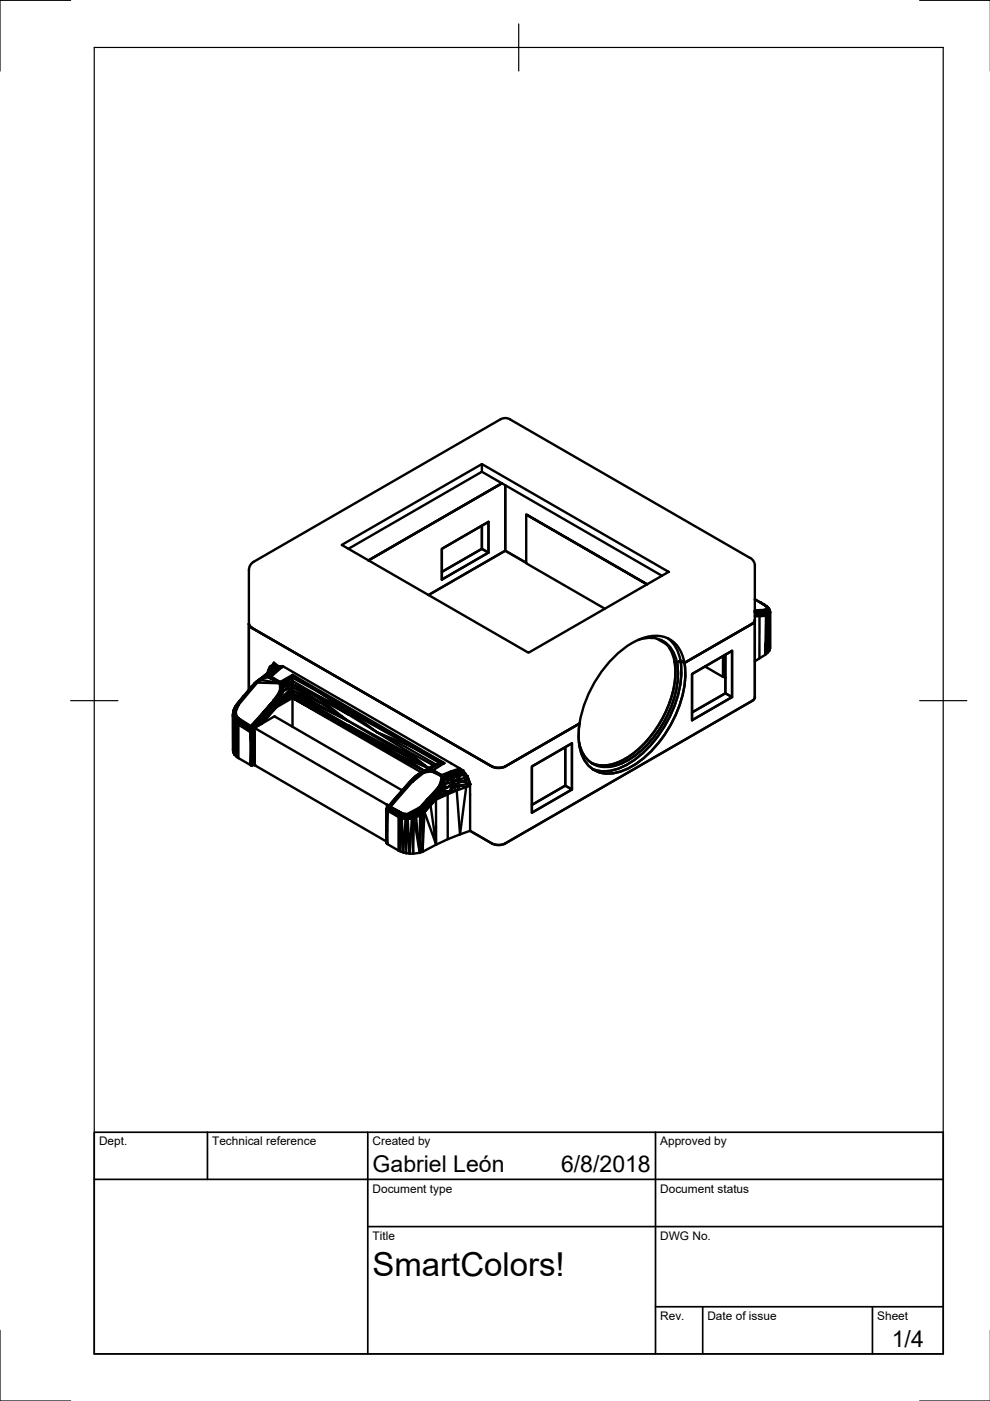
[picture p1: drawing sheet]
<svg xmlns="http://www.w3.org/2000/svg" width="210mm" height="297mm" viewBox="0 0 210 297" stroke-linecap="round" stroke-linejoin="round" font-family="sans-serif">
<!-- layer: Visible -->
<g fill="none" stroke="#000" stroke-width=".51">
<path d="M102.2 98.4v1.6l-28.3 16.4M72.5 115.5l29.7-17.1 39.6 22.8-29.7 17.2zM102.2 111.4v5l1.4 .8-9.9 5.7v-6.5l9.9-5.8v6.6M102.2 116.4l-8.5 4.8M102.2 100l38.2 22.1M106.4 102.5l-28.3 16.3M107.1 102.9v13.9l4.5 2.5-4.5-2.5-16.3 9.4 16.3-9.4zM111.6 109.1v10.3l16.6 9.7M159 118.3l-50.9-29.4a2 2 0 0 0-2 0l-52.3 30.2a1.98 1.98 0 0 0-1 1.7v25.4M159.1 118.3a2 2 0 0 1 1 1.7M52.8 132.3l.1 .4 .5 .4 50.9 29.4M129.6 139.9a14.6 14.6 0 0 1 9.1-5.1 5.9 5.9 0 0 1 6.1 4.5 18.9 18.9 0 0 1-2.2 13.7 22 22 0 0 1-10.8 10.5 6.2 6.2 0 0 1-7.8-2.1 12.7 12.7 0 0 1-.8-9.5 26.7 26.7 0 0 1 6.4-12z"/>
<path d="M135.3 135.7a5.8 5.8 0 0 1 8.2 4.8M137.2 123.9l-25.6-14.8 25.6 14.8M139.2 135.4l2.1 1.2M140.4 135.8a8 8 0 0 1 2.8 7.2 23.5 23.5 0 0 1-10.6 17.9 7.9 7.9 0 0 1-7.2 .8M141.6 135.3a8.2 8.2 0 0 1 2.9 7 24.8 24.8 0 0 1-12.1 20.1 8.1 8.1 0 0 1-6.8 .6M153.4 139.1l-.1 4.4v-4.4M153.8 138.8v8.2l1.4 .8-8.5 4.9v-9.8l8.5-4.9v9.8M159.4 132.3l-14.3 8.3M160 127.1l2.2 1.1M160 129.5l2.1 .1h-2.1M160 120v27.8M160 129.8l.9-.1 .1 .4-1-.2"/>
<path d="M160 130l1.1 .3M160 127l1.2 .7M160.1 131.5l-.2 .4-.4 .4M160.1 129.6h2l-1.1 .5 1.4-.2M161 130.1l1.2 .1-1.1 .1zM161 139.6l-1 .6M161 130.6v9M161.1 130.3l-.1 .3-1 .1M161.1 130.3l-1.1 .2M162 129.3l.9 .1v.2zM162.1 128.3l.6 .4zM162.2 130.2l.3 .2-.1 .2z"/>
<path d="M162.2 130.2l-1.2 .4h1.4M162.3 129.6l.3-.1 .1 .4h-.3zM162.4 129.9l-.4-.6 .9 .3-.2 .3 .1 .3-.3 .2M162.4 130.6l-.1 8.2 .5-8.4v8l.2-8.1 .1 7.7M162.5 129.1l.2-.1 .2 .4M162.5 129.1l-.5 .2-2 .1M162.5 129.1l.4 .3M162.5 130.4h.3l-.4 .2M162.6 128.7l.4 .3h-.3zM162.7 129l.4 .3v.2zM162.7 128.7l-.6-.4 .7 .5M162.7 128.7l.1 .1"/>
<path d="M162.8 128.8h.1M162.8 128.8l.4 .5M162.8 128.8l.4 .5-.2-.3M162.9 129.6v.3l-.7 .3 .2-.3M162.9 129.6l.1 .3zM163 129l.3 .8-.1-.4 .1 8M163 129.9h-.1l.1 .4M163 130.3l-.2 .1 .1-.5-.1 .5M163.1 129.5v.3zM163.1 129.5l-.2-.1 .2 .4M163.1 138l-.8 .8-1.3 .8M163.1 129.8v.3l-.1-.2"/>
<path d="M163.2 129.5v.6l-.1-.3M163.2 129.5l.1 .5-.3 .3M163.2 129.5l.1 .3v7.6M163.2 130.1l-.1 7.9M163.3 137.4l-.2 .6M49.4 159.5l.3 .5M49.5 151.3h.1l-.1 .6zM49.5 151l-.1 .6v-.3M49.5 151.9h.4zM49.5 151.9l.1 .3 .1-.2M49.5 151.9v.4l.1-.1M49.6 150.6l-.1 .4z"/>
<path d="M49.6 150.6l-.1 .4M49.6 150.6l.2-.2-.2 .3M49.6 150.6l-.2 .7 .1-.3M49.6 150.7l.4 .2-.4 .4zM49.6 151.3l-.1-.3-.1 .6v7.9M49.6 151.3l.1 .3M49.6 152.5l.1 .3M49.6 152.5l-.2-.5v7.5M49.7 152.8l.3 .4-.3 6.8zM49.7 152.8l-.2-.5-.1 7.2M49.8 150.2l-.2 .4zM49.8 150.2v-.2l-.2 .4"/>
<path d="M49.8 150.4h.4l-.2 .5zM49.8 152.5l.1 .3h-.2zM49.9 151.9l.2-.2 .5 .6-.7-.4 .1 .4M49.9 151.9l-.1 .6h-.2zM49.9 151.9l-.3 .3v.3M49.9 151.9l-.2-.3-.2 .3M49.9 152.8l.3 .1-.2 .3zM50 152.3h.6l-.1 .5zM50 152.3l-.1 .5h.6M50 152.3l-.2 .2M50 149.7l-.2 .5M50 149.7l-.2 .3"/>
<path d="M50 150.9l.1 .8-.4-.1zM50.2 149.3h.2l-.3 .4h-.1zM50.2 153.4l.4-.1-.1 .3M50.5 152.8l.9 .3-.8-.8 2.6 1.7M50.5 152.8l.1 .5 .8-.2 1.8 1v-.1M50.5 152.8l-.3 .1 .4 .4-.6-.1 .2 .2-.5 6.6M50.5 153.6l-.3-.2v7.1M50.5 153.6v7.1M50.6 149.4l-.8 1v-.2l.8-.8-.5 .3-.3 .5M50.6 149.4l-.4 1M51.8 154.2l1.3 .6v.4zM51.8 154.2l-1.3-.6 2.6 1.6"/>
<path d="M51.8 154.2l1.3 .2v.4M52.6 146.7l-2.4 2.6 .3-.3-.1 .3 .2 .1M52.9 146.1l-1.1 1.5zM53.1 154.8l.3 .1v.3zM53.1 154.4l.3-.2-.1 .3zM53.1 155.2l.4 .1-.2 2.9-.2-3v7M53.1 155.2l.4 .1M53.2 154.1l-.1 .1 .2-.1 .1 .1zM53.2 154l.1 .1h-.1l-2.6-.8 2.5 .9v.2l-2.5-1.1 1.2 .9M53.2 154l2.4-2.4-2.3 2.5 4.8-4.7-4.7 4.8M53.3 154.5l.3 .1-.2 .3zM53.3 158.2l-.2 4z"/>
<path d="M53.3 159.6l.1 2.7-.2-1.1zM53.3 159.6l.3 1.3h-.2M53.4 154.9l.3-.1-.3 .4M53.4 154.2l.1 .1-.2 .2M53.4 145.5l-.5 .6M53.4 145.5l.5-.5-.5 .5M53.4 145.5l-.8 1.2 .3-.6M53.4 156.8l.1-1.5v1.4l.3-.3-.1 1.7M53.4 156.8l-.1 2.8 .4-1.5M53.4 155.2h.3l-.2 .1M53.5 156.7l.2 1.4-.3-1.3zM53.7 155.2l.1 1.2-.3-1.1"/>
<path d="M53.7 158.1l.1 2.1-.2 .7zM53.8 155l.2 .2h-.3l.1-.2-.4 .2M54 155.2v7zM54 155.2v-.9l28.1 16.3v.7v-.7v.6M54 144.9l.2-.2zM54 154.5l-.3 .3 .3-.3M54 144.9l-.2 .2M54 155.2l-.2 5M54 155.2h.1M54 155.2l-.3 2.9M54.4 144.5l.3-.3-.8 .8zM54.4 144.5l-.2 .2"/>
<path d="M54.5 144.7l-4 4.3 2.1-2.3M54.5 144.7l-1.9 2M54.5 144.7l4.8 .2M54.5 144.7l-3.9 4.7M54.7 144.4l-.2 .3M54.7 144.4l-.8 .6M54.7 144.2l1.8-1.3zM54.7 144.2v.2M55.4 153.5h.1M55.4 153.5l-1.4 .8M55.5 143.7h.7l-.8 .5zM55.5 143.7l-.1 .2v.3l3.9 .7"/>
<path d="M55.5 143.7l-.8 .7 .7-.5-.9 .8 .9-.5M55.6 153.4l2.6-1.5 27.1 15.7M55.7 152.2l-2.1 2.4 .2 .4 .2-.2M55.7 152.2l-1.6 2M56.4 143.6l.5-.3-.2 .2zM56.4 143.3v.3M56.4 143.3l-.2 .4 .2-.1M56.5 142.9l-1 .8M56.5 142.9l.5-.5-1.1 1M56.7 143.5l2.7 1.1-.1 .3zM56.9 143.3l1-.7-.4 .9zM57 142.4l-.1-.4-.3 .7"/>
<path d="M57.2 142.7l-.8 .6h.5M57.2 142.7l-1.2 .8 .4-.2M57.2 142.7l-.7 .2M57.2 141.4l-.3 .6M57.2 141.4l-.2 1M57.5 143.5h-.8M57.5 143.5l1.9 1.1M57.5 142.1l-1 .8M57.5 142.1l-.5 .3M57.9 142.6l.9-.7 .9-.4zM58 140.8l.1-.3 .9 .8-1-.5 .8 .7M58 140.8l-.3 .6h-.5"/>
<path d="M58 140.8l-.8 .6M58 148.5l.7 .2-.4 .3M58.1 140.5l-.3 .4M58.1 149.4l.4 .4M58.1 149.4l-4.5 5.2-.1-.3zM58.1 149.4l-2.4 2.8M58.3 149l-.3-.5-.4 .5M58.3 149l.2 .1-.4 .3zM58.3 149l-2.7 2.6-.1-.1-2.3 2.5M58.3 149l-2.8 2.5 2.1-2.5-4.4 5M58.5 149.1l.3-.2-.7 .5M58.5 149.8l-3.1 3.7 3.2-3.5"/>
<path d="M58.5 149.8l-4.1 4.3M58.5 149.8l-3.6 4M58.7 149.5l.4-.4-.5 .9-.1-.2zM58.7 148.7l.1 .2M58.8 141.5l-1.6 1.2 .7-.1 .9-1.1v.4M58.8 141.5l-1.3 .6-.3 .6M58.8 148l.3 .4-.3-.1M58.8 148l.7-.6-.4 1M58.8 141.5l-1.1-.1-.2 .7M58.8 148v.3M58.8 148.3l-.1 .4M58.8 148.9l-.1 .6-.6-.1"/>
<path d="M58.8 148.9l-.5 .1M59.1 148.4l.6-.5-.3 .6M59.1 148.4l-.4 .3M59.1 148.4l-.3 .5M59.2 146.8l-.4 1.2-.8 .5zM59.3 144.9l.1 1.2-.2 .7 .5-.8M59.3 144.9l.2 .8h.6M59.4 144.6l.3 .2-.4 .1M59.4 144.6l2.6-.9-2.3 1.1 .3 .5M59.4 148.5l-.6 .4M59.6 147.1l.1 .8zM59.7 146l-.1 1.1-.8 .9z"/>
<path d="M59.7 146l.3 .5-.4 .6M59.7 147.9l2.3-.9-2.6 1.5M59.7 141.5l.3-.3 35.6 20.6M59.7 141.5h-.9l1.2-.3-1 .1-.2 .2M59.7 141.5l-2.2 2M60 145.3l-.2 .3-.3 .1zM60 145.3l.1 .4-.3-.1M60 145.3l2-.9-1.9 1.3M60 146.5l-.3 1.4M60.1 145.7l-.4 .3-.2-.3-.1 .4 .3-.1M60.1 145.7l1.9-.7-2 1.5M60.1 145.7l-.1 .8"/>
<path d="M62 148v-.4l-2.9 1.5 .3-.6M62 143.1l5.4 3.5 12.7 7.2M62 145v.7l-2 .8M62 143.1v.6l5.4 2.9 6.7 4.4-5.9-3.1M62 145.7v.7l-2.3 1.5M62 147l27.9 16.4-27.9-15.8zM62 145l6 4-6-3.3M62 146.4l11.6 6.3-11.6-5.7M62 146.4l6 2.6 5.6 3.7-5.9-4.6M62 143.1l32.2 18.7M62 145v-1.3l-2 1.6M62 146.4v.6"/>
<path d="M62 148v6.1M62 143.1l-2.6 1.5M62 145.7l-2.3 2.2M62 147.6l-2.6 .9M62 148l-3.4 2M62 144.4l6.2 3.5M62 147l11.7 6.7 17.1 9.2M68.2 147.9l-6.2-2.9 5.7 3.1M68.2 147.9l5.7 3.6-6.2-3.4M74.1 151l5.9 4.3-6.1-3.8M74.1 151l6 2.8M74.1 151l7.5 4.1"/>
<path d="M80 155.3l6 3.8M80 155.3l6.1 3.1 6.3 3.7 1-.2M80.1 153.8l1.5 1.3 5.5 3.1-7.1-2.9M80.1 153.8l14.1 8M86 159.1h-.7l-11.7-6.4 17.2 10.2M86 159.1l4.8 3.8-5.5-3.8M86 159.1l5.9 3.2M119.8 158.4v8.2l1.5 .8-8.5 4.9v-9.8l8.5-4.9v9.8M122.9 153.4l-15.8 9.1M143.5 140.5l.8-.4 .8 .5M143.5 140.5l-.5-.3 .5 .3 .8-.4 .8 .5M143.5 140.5a20.4 20.4 0 0 1-4 14.6 17.2 17.2 0 0 1-9.7 7.4 5.7 5.7 0 0 1-7-5.1"/>
<path d="M149.5 141.3l3.8 2.2M153.4 143.5l.4 .2M153.8 147l-7.1 4.1M159.4 148.6l-52.3 30.2-1.4 .4-1.4-.4M160.1 147.8l-.2 .4-.4 .4M49.7 160l.5 .5M50.2 160.5l.3 .2M50.5 160.7l2.6 1.5M53.1 162.2h.1M53.2 162.2l.2 .1M53.2 161.2v1M53.8 160.2l.2 2z"/>
<path d="M53.8 160.2l-.4 2.1 .2-1.4M53.8 160.7l-.4 1.6M54 162.2l27.9 16.2M54 162.2l-.6 .1M81.9 171.7l.1 1.4zM81.9 178.8l.2 .2M81.9 175.2v3.6M82 173v4.4zM82 171.5l-.1 .2M82 171.5l.1-.3-.1 .3M82 171.6v-.1l-.1 .2M82 171.6l-.1 .1"/>
<path d="M82 171.6l.1 .3-.1-.1v1.3M82 171.4l.1 .5-.1-.4M82.1 176.2v2.8l-.1-1.6-.1 1.4M82.1 171.2l.3-.2-.3 .3M82.1 171.2v.1M82.1 171.3l-.1 .2zM82.1 171.3v.6zM82.1 179l2.4 1.3M82.1 171.3h.2M82.1 170.6l.7 .4M82.1 171.9v4.3zM82.1 171.9l-.1 3.3v-2.2"/>
<path d="M82.1 171.9v7.1M82.1 171.9l2.4 1.3M82.3 171.5l-.2 .4M82.3 171.5l2.2 1.7M82.3 171.3v.2l.3-.4 2.2 1.8M82.3 171.3l-.1 .1 .1 .1M82.4 171v.3zM82.4 171l-.3 .3M82.5 170.9l-.1 .1M82.8 171h-.4M82.8 171l2.4 1.4-2.6-1.3 2.3 1.5 .3-.2M82.8 171l-.3-.1-.1 .1"/>
<path d="M84.2 168.7l-1.5 2M84.2 168.7l-1.4 1.7M84.5 173.2v7.1M84.5 172.9h.3l.1 .2zM84.5 172.9v.2h.4M84.6 168.5l-1.9 2.2 .1 .3M84.8 172.9l.2 .1v-.2l.2-.4-.2 .6M84.8 172.9l-2.4-1.6 2.1 1.6-2.2-1.4 2.2 1.6v.1l.4-.1M84.8 173.4l.7 7.3M84.8 173.4l.1 7.1M84.9 173.1l-.1 .3-.3-.2M84.9 172.6l-.1 .3z"/>
<path d="M85 173l.2 .5-.4-.1zM85 173l.6-.2-.1 .2zM85 173l.7 .3-.5 .2M85 173l-.1 .1M85.1 160.4l-11.4-6.7 16.2 9.7M85.2 172.4l.1 .2-.3 .4M85.2 172.4l.4 .4-.3-.2M85.2 172.4l1.1 .2-.7 .2 .3 .2h-.4l.2 .3 .2-.3M85.2 173.5l.3 7.2 .5-7.1M85.2 173.5l.8 .1M85.9 173l.8 .2M86 173.6l.8 7.4"/>
<path d="M86 173.6l.1 7.3M86.4 173.6l.9-.1-.5 7.5zM86.7 173.2l-.3 .4h-.4M86.7 173.2l-.1 .4h-.2M86.7 173.2l-1 .1 .3 .3M86.7 166l.4-.4-2.5 2.9zM86.7 166l-2.5 2.7M86.9 172.7l.3 .2-.3 .1zM86.9 172.7l-.2 .5 .2-.2M86.9 173l.4 .3 .1-.2-.2-.2 .3-.2-.1 .4M86.9 173l.1 .5-.3-.3M87 173.5l.3-.2v.2z"/>
<path d="M87.2 165.8l-4.4 5.2 1.8-2.5zM87.4 165.8l-4.6 5.2M87.4 173.1l.6-.1-.2 .4M87.4 173.1l-.1 .4 .5-.1M87.5 165.4l-.3 .4h.2M87.5 165.4l-.4 .2M87.5 165.2l-.7 .7M87.8 164.9l-.3 .3M87.8 164.9l-.7 .7 .4-.4M87.8 172.5l-.3 .2 .5-.1-.6 .5M87.8 173.4l-.2 7.6-.3-7.5-.7 .1 .4-.1M87.8 173.4l1.2 7.4"/>
<path d="M87.8 165l1.3-1-1.7 1.8zM87.8 165l-.3 .4-.1 .4M87.8 165l-.3 .4M87.8 172.1l.8-.2-.6 .7zM87.8 172.1l-.3 .6h-.6M87.8 172.1v.4h.8M88 164.7l-.2 .2M88.2 164.5l-.2 .2M88.4 164.4l-.2 .1M88.5 164.4l.3-.3zM88.5 164.4l-.7 .6 .2-.3M88.5 164.4l-.3 .1"/>
<path d="M88.5 164.4l-.5 .3M88.6 172.5l-.6 .5 1.1-.1-1.1 .1 .2 .3-.4 .1M88.6 172.5l-.1 .4 .3-.2M88.6 172.5l-1.2 .6M88.8 164.1l-.3 .3M88.8 172.7l.3 .2M88.9 171.7l.1-.5-1.2 .9M88.9 171.7l.3 .1-.6 .7zM88.9 171.7l1.6-1-1.3 1.1v.4l-.6 .3M88.9 171.7l-.3 .2v.6M89 171.2l-2.7 1.4 .6 .1-1 .3M89 171.2l-2.1 1.5 .9-.6"/>
<path d="M89 171.2l1.7-1.8-1.8 2.3M89.1 172.9l-.1 7.9 3.5-1.7M89.1 172.9l-.9 .4 .8 7.5M89.1 164l.6-.4-2.3 2.2M89.1 164l-1.3 1M89.1 164l-.3 .1M89.1 163.8l-.3 .3M89.2 172.2l-.2 .3h-.4M89.2 172.2l.4 .2M89.5 163.6l.3-.1zM89.5 163.6l-.4 .4v-.2M89.5 172.6l-.7 .1"/>
<path d="M89.5 172.6l-.4 .3M89.6 172.4l-.1 .2M89.6 172.4l-.6 .1-.2 .2M89.7 163.6l-.6 .4M89.7 163.6l.2 .2M89.8 171.8l-.2 .6 .4-.2M89.8 171.8l-.6 .4M89.8 163.5l.4-.1-.5 .2M89.9 163.4l-27.9-15.4 27.3 15.7M89.9 163.8l-2.5 2M90 163.4l-.9 .4M90 172.2l-.4 8.4-.1-8"/>
<path d="M90.3 170.3l-1.4 1.4M90.5 170.7l-.7 1.1M90.6 163.2l-.7 .6 .5-.5M90.6 163.2l-.7 .6M90.8 162.9l-5.7-2.5 4.8 3M91 163.3l.4 .1 .4-.1-.4 .1 .1 .1M91 163.3l.4-.1zM91.1 163.1l-.3 .3 .2-.1M91.1 163.1l-1.2 .7 .9-.4 .7 .1-.5-.2M91.1 163.1v.1M91.1 163.1l.7 .2M91.3 170.2l-1.3 2 1.3-1.4-1.5 1z"/>
<path d="M91.3 170.2l1.1-.6-1.1 1.2zM91.3 170.2l-.2-.6-.6 1.1M91.3 163.4l.2 .1M91.3 170.8l1.2 8.3-2.5-6.9M91.4 163.2l.4 .1-.5 .1zM91.5 163.5l1.9 1 .2-.2 .4 .5-.6-.3 .2 .4 .4-.1M91.5 163.5l-1.6 .3M91.7 163.4l1.9 .9-2.1-.8M91.8 168.5l.6-.4-.2 .4M91.8 168.5l-1.1 .9-.4 .9M91.9 162.3l-2.1 1.2 1.3-.4M91.9 162.3l.5-.2-1.8 1.1"/>
<path d="M92.1 169.1l.3-.4-.1 .5M92.1 169.1l-.8 1.1 1-1M92.2 168.5l.4-.2-.2 .4M92.2 168.5l-1.9 1.8M92.4 168.7l-1.3 .9 1-.5M92.4 169.6l.1 9.5M92.6 168.3l.6 .1-.8 .3M92.6 168.3l.4-.3 .2 .4-.9 .8M92.8 169l2.1-.6-2.5 1.2zM92.8 169l-2.3 1.7M92.9 167l-.5 1.1zM92.9 167l-2.2 2.4 .4 .2 .7-1.1"/>
<path d="M92.9 167l.1 .3-.3 .1 .6 .2-.9 .5 .2 .2M92.9 167l.8-.5-.7 .8M92.9 167l-1.1 1.5M93 168l-.6 .1M93 167.3l.8-.6-.5 .9zM93.2 168.4l-.4 .6-.5 .2M93.3 167.6l-.3 .4 .5-.3M93.4 161.9l-2.3 1.2M93.5 167.7l-.3 .7M93.5 167.7l1.9 .1M93.8 165.9l.4-.4-.1-.3 3.8-1.4-3.7 1.7-.3 1.1M93.8 165.9l-.1 .6 .4-.1"/>
<path d="M93.8 166.9l1 .1-1.3 .7zM93.8 166.9l-.5 .7 .2 .1M93.8 166.9v-.2l1 .3M93.9 166.6l-.1 .1-.1-.2-.4-.2-.4 .7M94 164.8l1.7-1.3-.6 .7zM94 164.8l.1 .4-.3 .7-.2-1-.3 1.4 .5-.4M94.1 166.4l.7 .6-.9-.4M94.2 161.8l-2.4 1.5 1.8 1 2.1-.8M94.2 161.8l-7.1-3.6 6.3 3.7M94.2 161.8l-.8 .1M94.9 168.4v9.5l-2.4 1.2M95.4 167.8l1.4-.2-1.9 .8"/>
<path d="M95.4 167.8l-2.2 .6M95.4 167.8l-2.6 1.2M95.4 167.8l-.5 .6M95.6 161.8l1.9 1.1-1.8 .6M95.6 161.8h.1M95.8 166.4l.4 .6-.8 .8zM95.8 166.4l.8-.9-1.8 1.5M95.8 166.4l1.8 .1-1.4 .5 .6 .6M95.8 166.4l-1 .6M96.6 165.5l1.3-1.2 1.1 .5zM96.6 165.5l-1.3-.2-1.2 1.1M96.6 165.5l1.7 .2-2.5 .7"/>
<path d="M96.6 165.5l-2.5 .9M96.8 167.6l2-.7-1.3 10M96.8 167.6l.7 9.3M97.5 162.9l.4 .3-2.2 .3M97.5 176.9l-2.6 1M97.9 163.8l.4-.3 .3 .4zM97.9 163.8l-2.6 1.5 2.6-1M97.9 163.8l-3.9 1M97.9 164.3l.8-.3 .4 .7-.1 .1M97.9 163.2l.2 .2-3 .8 2.8-.4M98.1 163.4l.2 .1M98.6 163.9l.1 .1"/>
<path d="M98.8 166.9l-1.2-.4-.8 1.1M99 164.8l.3 .3-1 .6zM99.1 164.7l.2 .3M99.3 166.2l.3-.1v.2zM99.3 166.2l-.5 .7M99.3 166.2l-1.7 .3M99.3 165.1l.1 .3M99.5 165.8l.1 .2-.3 .2zM99.5 165.8l-.1-.4-1.1 .3 1 .5M99.6 166v.1M99.6 166.3l.1 .3-.9 .3M99.7 166.6v9.6l4.6 2.6-4.6-2.6-2.2 .7"/>
<path d="M104.3 162.5l1.4 .3 1.4-.3M119.8 166.6l-7 4.1M84.5 180.3l1.6 .6M86.1 180.9l.7 .1M89 180.8l-2.2 .2"/>
</g>
<g fill="#000">
<circle cx="54" cy="162.2" r=".25"/>
<circle cx="98.1" cy="163.4" r=".25"/>
<circle cx="99" cy="164.5" r=".25"/>
<circle cx="99.6" cy="166.3" r=".25"/>
</g>
<!-- layer: Border -->
<path d="M15 .1h-15v15M20 10.1h180v276.9h-180zM110 5.1v10M195 .1h15M15 148.6h10M195 148.6h10M0 282.1v14.9h15M195 297h15" fill="none" stroke="#000" stroke-width=".25"/>
<!-- layer: TitleBlock -->
<path d="M20 240.1h180v46.9h-180zM20 250h180M44 240.1v9.9M78 240.1v46.9M139 240.1v46.9M78 260.1h122M139 277.1h61M149 277.1v9.9M185 277.1v9.9" fill="none" stroke="#000" stroke-width=".36"/>
<text font-size="7" x="79" y="270.6">SmartColors!</text>
<g font-size="4.9">
<text x="79" y="248.5">Gabriel León</text>
<text x="119" y="248.5">6/8/2018</text>
<text x="189.1" y="285.7">1/4</text>
</g>
<g font-size="2.5">
<text x="21" y="242.9">Dept.</text>
<text x="45" y="242.9">Technical reference</text>
<text x="79" y="242.9">Created by</text>
<text x="140" y="242.9">Approved by</text>
<text x="79" y="252.8">Document type</text>
<text x="140" y="252.8">Document status</text>
<text x="79" y="262.9">Title</text>
<text x="140" y="262.9">DWG No.</text>
<text x="140" y="279.9">Rev.</text>
<text x="150" y="279.9">Date of issue</text>
<text x="186" y="279.9">Sheet</text>
</g>
</svg>
